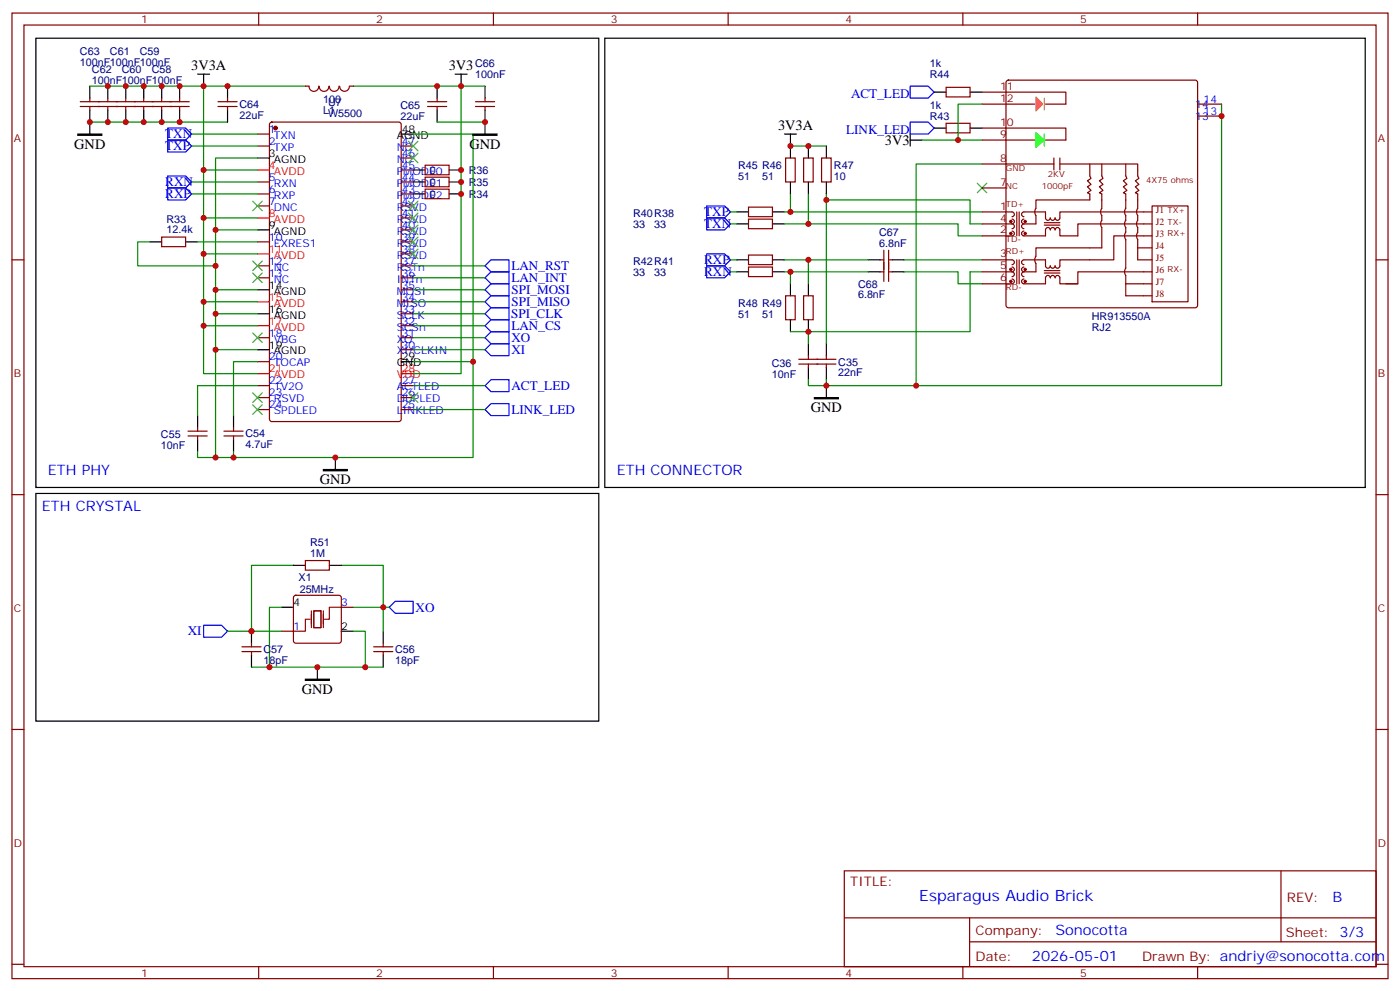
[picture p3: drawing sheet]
<svg xmlns="http://www.w3.org/2000/svg" width="412mm" height="292mm" viewBox="0 0 412 292" stroke-linecap="round" stroke-linejoin="round" font-family="sans-serif">
<g fill="none" stroke="#870000" stroke-width=".35">
<path d="M3.5 3.8h405.4v284.4h-405.4zM7.1 7.4h398.2v277.3h-398.2zM76.2 3.8v3.6M145.3 3.8v3.6M214.5 3.8v3.6M283.6 3.8v3.6M352.8 3.8v3.6M23.6 31.4h32.1M23.6 30h32.1M26.5 28.9v1.1M26.5 31.4v1M31.7 28.9v1.1"/>
<path d="M31.7 31.4v1M37 28.9v1.1M37 31.4v1M42.3 28.9v1.1M42.3 31.4v1M47.6 28.9v1.1M47.6 31.4v1M52.9 28.9v1.1M52.9 31.4v1M64.2 31.4h5.6M64.2 30h5.6M67 28.9v1.1"/>
<path d="M67 31.4v1M75.8 39.5h3.6M79.6 36.2l.5-.3h37.4l.6 .5 .1 87-.5 .7h-37.6l-.7-.4v-87zM90 25.4h1M93.9 25.4a1.41 1.41 0 0 1-1.4 1.5 1.41 1.41 0 0 1-1.4-1.5M94.1 25.4a1.41 1.41 0 0 0 1.4 1.5 1.41 1.41 0 0 0 1.4-1.5M97 25.4a1.41 1.41 0 0 0 1.4 1.5 1.41 1.41 0 0 0 1.4-1.5M102.9 25.4a1.41 1.41 0 0 1-1.4 1.5 1.41 1.41 0 0 1-1.4-1.5M103 25.4h1.1M125.9 31.4h5.7M125.9 30h5.7M128.8 28.9v1.1"/>
<path d="M128.8 31.4v1M140.1 31.4h5.6M140.1 30h5.6M142.9 28.9v1.1M142.9 31.4v1M278.7 36.3h7.1v2.8h-7.1zM278.7 25.7h7.1v2.8h-7.1zM289.3 27.1h24.7v3.6h-6M289.3 37.7h24.7v3.5h-6M289.3 30.7h15.5M296.6 23.8l.4-.2h55.1l.5 .2 .2 .5v65.6l-.3 .5-.4 .2h-55.1l-.5-.2-.2-.5v-65.6zM352.8 30.7h7"/>
<path d="M352.8 34.2h7M75.8 43h3.6M75.8 53.6h3.6M75.8 57.1h3.6M118.2 43h3.5M118.2 53.6h3.5M118.2 57.1h3.5M118.2 50.1h3.5M118.2 46.5h3.5M125.2 55.7h7.1v2.8h-7.1zM125.2 52.2h7.1v2.8h-7.1zM125.2 48.6h7.1v2.9h-7.1z"/>
<path d="M231.4 46.5h2.8v7.1h-2.8zM236.7 46.5h2.8v7.1h-2.8zM242 46.5h2.8v7.1h-2.8zM289.3 55.4h7M289.3 48.3h21.1M289.3 41.2h15.5M310.4 46.5v3.6M312.2 48.3h22.9v3.5l.4 .7-1.1 .7 1.1 1.1-1.1 .7 1.1 1.1-1.1 .7 .7 .3v4.3a1.77 1.77 0 0 0 0 2.1v1.4a1.77 1.77 0 0 0 0 2.1v1.4a1.77 1.77 0 0 0 0 2.1v6h4.3M312.2 46.5v3.6M321 48.3v3.5l.4 .7-1.1 .7 1.1 1.1-1.1 .7 1.1 1.1-1.1 .7 .7 .3v1.8h-15.8l-.1 2.5a1.77 1.77 0 0 0 .1 2.1v2.4h-3.6M324.6 48.3v3.5l.3 .7-1.1 .7 1.1 1.1-1.1 .7 1.1 1.1-1.1 .7 .8 .3-.1 4.3a1.77 1.77 0 0 0 .1 2.1l-.1 1.4a1.77 1.77 0 0 0 .1 2.1v6h-19.4l-.1 2.5a1.77 1.77 0 0 0 .1 2.1v2.4h-3.6M331.6 48.3v3.5l.4 .7-1.1 .7 1.1 1.1-1.1 .7 1.1 1.1-1.1 .7 .7 .3v4.3a1.77 1.77 0 0 0 0 2.1v1.4a1.77 1.77 0 0 0 0 2.1v1.4a1.77 1.77 0 0 0 0 2.1v8.5a1.77 1.77 0 0 0 0 2.1v6h7.8"/>
<path d="M3.5 76.5h3.6M47.6 69.8h7.1v2.8h-7.1zM75.8 60.6h3.6M75.8 71.2h3.6M75.8 78.3h3.6M118.2 60.6h3.5M118.2 71.2h3.5M118.2 78.3h3.5M118.2 74.8h3.5M118.2 67.7h3.5M118.2 64.2h3.5M220.5 61h7v2.8h-7z"/>
<path d="M220.5 64.5h7v2.8h-7zM220.5 75.1h7v2.8h-7zM220.5 78.6h7v2.9h-7zM259.3 76.5h1M260.3 73.7v9.2M261.8 76.5h1M261.8 73.7v9.2M289.3 76.5h8.8a.71 .71 0 0 1 .7 .7 .71 .71 0 0 1-.7 .7M289.3 62.4h8.8a.71 .71 0 0 1 .7 .7 .71 .71 0 0 1-.7 .7M289.3 65.9h8.8M298.1 78.6a.71 .71 0 0 1 .7 .7 .71 .71 0 0 1-.7 .7M298.1 65.9a.71 .71 0 0 1 .7 .7 .71 .71 0 0 1-.7 .7"/>
<path d="M298.1 68.1a.71 .71 0 0 1 .7 .7 .71 .71 0 0 1-.7 .7h-8.8M298.1 64.5a.71 .71 0 0 1 .7 .7 .71 .71 0 0 1-.7 .7M299.5 62.4v7.1M299.5 76.5v7.1M300.2 62.4v7.1M300.2 76.5v7.1M301.6 78.6a.71 .71 0 0 0-.7 .7 .71 .71 0 0 0 .7 .7M301.6 65.9a.71 .71 0 0 0-.7 .7 .71 .71 0 0 0 .7 .7M301.6 64.5a.71 .71 0 0 0-.7 .7 .71 .71 0 0 0 .7 .7M307.6 79.7h4.6M307.6 66.3h4.6M307.6 65.6h4.6"/>
<path d="M335.1 73h4.3M339.4 69.5h-11.3v7h-15.9v1.8a.71 .71 0 0 1-.7 .7 .71 .71 0 0 1-.7-.7 .71 .71 0 0 1-.7 .7 .71 .71 0 0 1-.7-.7 .71 .71 0 0 1-.7 .7 .71 .71 0 0 1-.7-.7v-1.8h-6.4a.71 .71 0 0 0-.7 .7 .71 .71 0 0 0 .7 .7M339.4 65.9h-21.9v3.6h-5.3v-1.8a.71 .71 0 0 0-.7-.7 .71 .71 0 0 0-.7 .7 .71 .71 0 0 0-.7-.7 .71 .71 0 0 0-.7 .7 .71 .71 0 0 0-.7-.7 .71 .71 0 0 0-.7 .7v1.8h-6.4a.71 .71 0 0 1-.7-.7 .71 .71 0 0 1 .7-.7M339.4 62.4h-27.2v1.8a.71 .71 0 0 1-.7 .7 .71 .71 0 0 1-.7-.7 .71 .71 0 0 1-.7 .7 .71 .71 0 0 1-.7-.7 .71 .71 0 0 1-.7 .7 .71 .71 0 0 1-.7-.7v-1.8h-6.4a.71 .71 0 0 0-.7 .7 .71 .71 0 0 0 .7 .7M339.4 60.6h10.6v28.3h-10.6zM405.3 76.5h3.6M75.8 81.8h3.6M75.8 99.4h3.6M118.2 81.8h3.5M118.2 99.4h3.5M118.2 95.9h3.5M118.2 92.4h3.5"/>
<path d="M118.2 88.9h3.5M118.2 85.3h3.5M231.4 87.1h2.8v7.1h-2.8zM236.7 87.1h2.8v7.1h-2.8zM259.3 80h1M261.8 80h1M289.3 80h8.8M298.1 80a.71 .71 0 0 1 .7 .8 .71 .71 0 0 1-.7 .7M298.1 82.2a.71 .71 0 0 1 .7 .7 .71 .71 0 0 1-.7 .7h-8.8M301.6 80a.71 .71 0 0 0-.7 .8 .71 .71 0 0 0 .7 .7M301.6 82.2a.71 .71 0 0 0-.7 .7 .71 .71 0 0 0 .7 .7h6.4v-1.8a.71 .71 0 0 1 .7-.7 .71 .71 0 0 1 .7 .7 .71 .71 0 0 1 .7-.7 .71 .71 0 0 1 .7 .7 .71 .71 0 0 1 .7-.7 .71 .71 0 0 1 .7 .7v1.8h5.3M307.6 80.4h4.6"/>
<path d="M331.6 83.6h7.8M339.4 80h-21.9v3.6h-3.5M75.8 106.5h3.6M75.8 113.6h3.6M75.8 117.1h3.6M118.2 113.6h3.5M118.2 117.1h3.5M118.2 103h3.5M235.3 107.2h10.9M235.3 105.8h10.9M238.1 104.7v1.1M238.1 107.2v1.1"/>
<path d="M243.4 104.7v1.1M243.4 107.2v1.1M55.4 128.4h5.6M55.4 127h5.6M58.2 125.9v1.1M58.2 128.4v1M66 128.4h5.6M66 127h5.6M68.8 125.9v1.1M68.8 128.4v1M75.8 120.6h3.6M118.2 120.6h3.5"/>
<path d="M3.5 145.7h3.6M405.3 145.7h3.6M86.7 175.5l.4-.2h12.7l.5 .2 .2 .5v12.7l-.2 .5-.5 .2h-12.7l-.5-.2-.2-.5v-12.7zM90 165.1h7v2.8h-7zM100.5 178.8h3.6M71.3 191.9h5.6M71.3 190.5h5.6M74.1 189.4v1.1M74.1 191.9v1M82.9 185.9h3.5M110.1 191.9h5.6M110.1 190.5h5.6"/>
<path d="M112.9 189.4v1.1M112.9 191.9v1M3.5 214.8h3.6M405.3 214.8h3.6M248.7 256.4h156.6v28.3h-156.6zM377.3 256.5v20.8M248.7 270.3h156.5M285.6 277.3h119.6M285.6 270.3v14.1M3.5 284h3.6M76.2 284.7v3.5M145.3 284.7v3.5"/>
<path d="M214.5 284.7v3.5M283.6 284.7v3.5M352.8 284.7v3.5M405.3 284h3.6"/>
</g>
<circle cx="81.1" cy="37.7" r=".53" fill="#870000" stroke="#870000" stroke-width=".35"/>
<g fill="none" stroke="#000" stroke-width=".35">
<path d="M10.6 11.3h165.8v132.2h-165.8zM178.2 11.3h224v132.2h-224zM26.5 25.4v3.5M26.5 32.4v7.1M31.7 25.4v3.5M31.7 32.4v3.5M37 25.4v3.5M37 32.4v3.5M42.3 25.4v3.5M42.3 32.4v3.5M47.6 25.4v3.5M47.6 32.4v3.5"/>
<path d="M52.9 25.4v3.5M52.9 32.4v3.5M58.2 21.8h3.5M60 21.8v3.6M67 25.4v3.5M67 32.4v3.5M118.2 39.5h3.5M128.8 25.4v3.5M128.8 32.4v3.5M134.1 21.8h3.5M135.8 21.8v3.6M142.9 25.4v3.5"/>
<path d="M142.9 32.4v7.1M231.1 39.5h3.5M232.8 39.5v7M268.1 39.5v3.5M275.2 37.7h3.5M275.2 27.1h3.5M285.8 37.7h3.5M285.8 27.1h3.5M75.8 46.5h3.6M121.7 57.1h3.5M121.7 53.6h3.5M121.7 50.1h3.5"/>
<path d="M132.3 57.1h3.5M132.3 53.6h3.5M132.3 50.1h3.5M232.8 53.6v3.5M238.1 43v3.5M238.1 53.6v3.5M243.4 43v3.5M243.4 53.6v3.5M268.1 41.2h3.5M44.1 71.2h3.5M54.7 71.2h3.5M75.8 67.7h3.6"/>
<path d="M217 62.4h3.5M217 65.9h3.5M217 76.5h3.5M227.5 62.4h3.6M227.5 65.9h3.6M227.5 76.5h3.6M255.8 76.5h3.5M262.8 76.5h3.5M75.8 85.3h3.6M75.8 92.4h3.6M217 80h3.5M227.5 80h3.6"/>
<path d="M232.8 83.6v3.5M232.8 94.2v3.5M238.1 83.6v3.5M238.1 94.2v3.5M255.8 80h3.5M262.8 80h3.5M75.8 103h3.6M118.2 106.5h3.5M238.1 101.2v3.5M238.1 108.3v3.5M243.4 101.2v3.5M243.4 108.3v3.5"/>
<path d="M243.4 113.6v3.5M58.2 122.4v3.5M58.2 129.4v3.6M68.8 122.4v3.5M68.8 129.4v3.6M98.8 134.7v3.6M10.6 145.3h165.8v67h-165.8zM82.9 178.8h3.5M86.4 166.5h3.6M97 166.5h3.5M74.1 185.9v3.5M74.1 192.9v3.6"/>
<path d="M93.5 196.5v3.5M100.5 185.9h3.6M112.9 185.9v3.5M112.9 192.9v3.6"/>
</g>
<path d="M75.8 50.1h3.6M75.8 64.2h3.6M75.8 74.8h3.6M75.8 88.9h3.6M75.8 95.9h3.6M75.8 110h3.6M118.2 110h3.5" fill="none" stroke="#f00" stroke-width=".35"/>
<g fill="none" stroke="#00f" stroke-width=".35">
<path d="M49.4 37.7h5.3l1.7 1.8-1.7 1.7h-5.3zM268.1 35.9h5.3l1.8 1.8-1.8 1.8h-5.3zM268.1 25.4h5.3l1.8 1.7-1.8 1.8h-5.3zM49.4 41.2h5.3l1.7 1.8-1.7 1.8h-5.3zM49.4 51.8h5.3l1.7 1.8-1.7 1.8h-5.3zM49.4 55.4h5.3l1.7 1.7-1.7 1.8h-5.3zM142.9 78.3l1.7-1.8h5.3v3.5h-5.3zM208.1 60.6h5.3l1.8 1.8-1.8 1.8h-5.3zM208.1 64.2h5.3l1.8 1.7-1.8 1.8h-5.3zM208.1 78.3h5.3l1.8 1.7-1.8 1.8h-5.3zM208.1 74.8h5.3l1.8 1.7-1.8 1.8h-5.3zM142.9 85.3l1.7-1.7h5.3v3.5h-5.3z"/>
<path d="M142.9 95.9l1.7-1.7h5.3v3.5h-5.3zM142.9 81.8l1.7-1.8h5.3v3.6h-5.3zM142.9 88.9l1.7-1.8h5.3v3.5h-5.3zM142.9 99.4l1.7-1.7h5.3v3.5h-5.3zM144.6 90.6h5.3v3.6h-5.3l-1.7-1.8zM142.9 113.6l1.7-1.8h5.3v3.5h-5.3zM142.9 103l1.7-1.8h5.3v3.5h-5.3zM142.9 120.6l1.7-1.7h5.3v3.5h-5.3zM114.7 178.8l1.7-1.7h5.3v3.5h-5.3zM60 184.1h5.3l1.7 1.8-1.7 1.7h-5.3z"/>
</g>
<g fill="none" stroke="#008700" stroke-width=".35">
<path d="M26.5 35.9h40.5M26.5 25.4h33.5M56.4 39.5h19.4M90 25.4h-30v24.7h15.8M104.1 25.4h31.7v84.6h-14.1M121.7 39.5h17.6v67M128.8 35.9h14.1M135.8 25.4h7.1M289.3 30.7h-7.1v10.5M359.8 30.7v82.9h-89.9M56.4 43h19.4M56.4 53.6h19.4"/>
<path d="M56.4 57.1h19.4M60 50.1v14.1h15.8M75.8 46.5h-12.3v88.2h75.8v-28.2h-17.6M232.8 43h10.6M232.8 57.1v5.3M238.1 57.1v8.8M243.4 57.1v1.8h42.4v7h3.5M243.4 58.9v42.3M271.6 41.2h17.7M289.3 48.3h-19.4v65.3h-26.5M44.1 71.2h-3.5v7.1h22.9M58.2 71.2h17.6"/>
<path d="M60 64.2v10.6h15.8M60 74.8v14.1h15.8M63.5 67.7h12.3M121.7 78.3h21.2M215.2 62.4h1.8M215.2 65.9h1.8M215.2 76.5h1.8M231.1 62.4h58.2M231.1 65.9h51.1v3.6h7.1M231.1 76.5h24.7M238.1 76.5v7.1M266.3 76.5h23"/>
<path d="M60 88.9v7h15.8M60 95.9v14.1h15.8M63.5 85.3h12.3M63.5 92.4h12.3M121.7 85.3h21.2M121.7 92.4h21.2M121.7 95.9h21.2M121.7 88.9h21.2M121.7 81.8h21.2M121.7 99.4h21.2M215.2 80h1.8M231.1 80h24.7"/>
<path d="M232.8 80v3.6M238.1 97.7v3.5M266.3 80h15.9v3.6h7.1M289.3 80h-3.5v17.7h-53M63.5 103h12.3M75.8 106.5h-7v15.9M75.8 113.6h-17.6v8.8M121.7 103h21.2M121.7 113.6h21.2M238.1 111.8v1.8h5.3v-1.8M58.2 133v1.7h5.3M68.8 133v1.7"/>
<path d="M121.7 120.6h21.2M82.9 178.8h-3.5v17.7h28.2v-10.6h-3.5M86.4 166.5h-12.3v19.4M100.5 166.5h12.4v19.4M104.1 178.8h10.6M67 185.9h15.9M74.1 196.5h5.3M107.6 196.5h5.3"/>
</g>
<path d="M22.9 39.5h7.1v.3h-7.1zM139.3 39.5h7.1v.3h-7.1zM239.9 117.1h7v.3h-7zM95.2 138.3h7.1v.3h-7.1zM90 200h7v.3h-7z" fill="#000" stroke="#000" stroke-width=".35"/>
<g fill="none" stroke="#3c3" stroke-width=".35">
<path d="M74.4 59.2l2.9 2.9M77.3 59.2l-2.9 2.9M120.3 59.2l2.8 2.9M120.3 45.1l2.8 2.8M120.3 41.6l2.8 2.8M123.1 59.2l-2.8 2.9M123.1 45.1l-2.8 2.8M123.1 41.6l-2.8 2.8M287.9 53.9l2.8 2.9M290.7 53.9l-2.8 2.9M74.4 76.9l2.9 2.8M77.3 76.9l-2.9 2.8"/>
<path d="M120.3 73.3l2.8 2.9M120.3 69.8l2.8 2.8M120.3 66.3l2.8 2.8M120.3 62.8l2.8 2.8M123.1 73.3l-2.8 2.9M123.1 69.8l-2.8 2.8M123.1 66.3l-2.8 2.8M123.1 62.8l-2.8 2.8M74.4 80.4l2.9 2.8M74.4 98l2.9 2.9M77.3 80.4l-2.9 2.8M77.3 98l-2.9 2.9"/>
<path d="M74.4 115.7l2.9 2.8M74.4 119.2l2.9 2.8M77.3 115.7l-2.9 2.8M77.3 119.2l-2.9 2.8M120.3 115.7l2.8 2.8M123.1 115.7l-2.8 2.8"/>
</g>
<path d="M91.7 179.9v4.9M92.4 179.9h2.1v4.9h-2.1zM95.2 179.9v4.9M100.5 178.8h-3.5v3.6h-1.4M91.4 182.4h-1.4v3.5h-3.6" fill="none" stroke="#870012" stroke-width=".35"/>
<g fill="#870000" stroke="#870000" stroke-width=".29">
<circle cx="297.7" cy="82.9" r=".35"/>
<circle cx="297.7" cy="79.3" r=".35"/>
<circle cx="302" cy="82.9" r=".35"/>
<circle cx="302" cy="79.3" r=".35"/>
<circle cx="297.7" cy="68.8" r=".35"/>
<circle cx="297.7" cy="65.2" r=".35"/>
<circle cx="302" cy="68.8" r=".35"/>
<circle cx="302" cy="65.2" r=".35"/>
</g>
<path d="M305.2 39.1l2.4 2.1-2.4 2.2z" fill="#0f0" stroke="#0f0" stroke-width=".35"/>
<path d="M305.2 28.5l2.1 2.2-2.1 2.1z" fill="#ffed00" stroke="#ffed00" stroke-width=".35"/>
<path d="M307.6 39.5v3.5" fill="none" stroke="#0f0" stroke-width=".35"/>
<path d="M307.6 28.9v3.5" fill="none" stroke="#ffed00" stroke-width=".35"/>
<g fill="#c00">
<circle cx="60" cy="50.1" r=".88"/>
<circle cx="63.5" cy="67.7" r=".88"/>
<circle cx="63.5" cy="78.3" r=".88"/>
<circle cx="60" cy="64.2" r=".88"/>
<circle cx="60" cy="74.8" r=".88"/>
<circle cx="60" cy="88.9" r=".88"/>
<circle cx="60" cy="95.9" r=".88"/>
<circle cx="63.5" cy="85.3" r=".88"/>
<circle cx="63.5" cy="92.4" r=".88"/>
<circle cx="63.5" cy="103" r=".88"/>
<circle cx="98.8" cy="134.7" r=".88"/>
<circle cx="135.8" cy="57.1" r=".88"/>
<circle cx="135.8" cy="53.6" r=".88"/>
<circle cx="135.8" cy="50.1" r=".88"/>
<circle cx="139.3" cy="106.5" r=".88"/>
<circle cx="93.5" cy="196.5" r=".88"/>
<circle cx="74.1" cy="185.9" r=".88"/>
<circle cx="79.4" cy="196.5" r=".88"/>
<circle cx="107.6" cy="196.5" r=".88"/>
<circle cx="60" cy="25.4" r=".88"/>
<circle cx="135.8" cy="25.4" r=".88"/>
<circle cx="52.9" cy="25.4" r=".88"/>
<circle cx="47.6" cy="25.4" r=".88"/>
<circle cx="42.3" cy="25.4" r=".88"/>
<circle cx="37" cy="25.4" r=".88"/>
<circle cx="31.8" cy="25.4" r=".88"/>
<circle cx="26.5" cy="35.9" r=".88"/>
<circle cx="47.6" cy="35.9" r=".88"/>
<circle cx="42.3" cy="35.9" r=".88"/>
<circle cx="37" cy="35.9" r=".88"/>
<circle cx="31.8" cy="35.9" r=".88"/>
<circle cx="67" cy="25.4" r=".88"/>
<circle cx="52.9" cy="35.9" r=".88"/>
<circle cx="128.8" cy="25.4" r=".88"/>
<circle cx="142.9" cy="35.9" r=".88"/>
<circle cx="232.8" cy="62.4" r=".88"/>
<circle cx="238.1" cy="65.9" r=".88"/>
<circle cx="232.8" cy="43" r=".88"/>
<circle cx="238.1" cy="43" r=".88"/>
<circle cx="232.8" cy="80" r=".88"/>
<circle cx="238.1" cy="76.5" r=".88"/>
<circle cx="238.1" cy="97.7" r=".88"/>
<circle cx="68.8" cy="134.7" r=".88"/>
<circle cx="63.5" cy="134.7" r=".88"/>
<circle cx="112.9" cy="178.8" r=".88"/>
<circle cx="282.2" cy="41.2" r=".88"/>
<circle cx="243.4" cy="58.9" r=".88"/>
<circle cx="243.4" cy="113.6" r=".88"/>
<circle cx="269.9" cy="113.6" r=".88"/>
<circle cx="359.8" cy="34.2" r=".88"/>
</g>
<text font-size="4.6" fill="#00f" x="270.8" y="265.5">Esparagus Audio Brick</text>
<g font-size="4.2">
<text x="56.3" y="20.7">3V3A</text>
<text x="132.2" y="20.7">3V3</text>
<text x="229.2" y="38.3">3V3A</text>
<text x="21.9" y="43.8">GND</text>
<text x="138.3" y="43.8">GND</text>
<text x="260.6" y="42.7">3V3</text>
<text x="238.8" y="121.4">GND</text>
<text x="94.2" y="142.6">GND</text>
<text x="88.9" y="204.3">GND</text>
</g>
<g font-size="4.2" fill="#00f">
<text x="14.1" y="140">ETH PHY</text>
<text x="181.7" y="140">ETH CONNECTOR</text>
<text x="12.3" y="150.6">ETH CRYSTAL</text>
<text x="392.5" y="265.7">B</text>
<text x="310.9" y="275.3">Sonocotta</text>
<text x="304" y="283.1">2026-05-01</text>
</g>
<g font-size="3.9" fill="#00f">
<text x="250.7" y="28.8">ACT_LED</text>
<text x="48.7" y="40.7">TXN</text>
<text x="249.2" y="39.4">LINK_LED</text>
<text x="48.7" y="44.3">TXP</text>
<text x="48.7" y="54.8">RXN</text>
<text x="48.7" y="58.4">RXP</text>
<text x="207.4" y="63.7">TXP</text>
<text x="207.4" y="67.2">TXN</text>
<text x="207.4" y="77.8">RXP</text>
<text x="150.6" y="83">LAN_INT</text>
<text x="150.6" y="79.5">LAN_RST</text>
<text x="207.4" y="81.3">RXN</text>
<text x="150.6" y="86.5">SPI_MOSI</text>
<text x="150.5" y="93.6">SPI_CLK</text>
<text x="150.6" y="90.1">SPI_MISO</text>
<text x="150.6" y="97.2">LAN_CS</text>
<text x="150.6" y="100.8">XO</text>
<text x="150.6" y="104.3">XI</text>
<text x="150.6" y="114.9">ACT_LED</text>
<text x="150.6" y="121.9">LINK_LED</text>
<text x="122.4" y="180.2">XO</text>
<text x="55.3" y="187">XI</text>
</g>
<g font-size="3.9" fill="#800">
<text x="250.5" y="261">TITLE:</text>
<text x="379.1" y="265.7">REV:</text>
<text x="287.4" y="275.2">Company:</text>
<text x="378.7" y="275.8">Sheet: 3/3</text>
<text x="287.4" y="282.9">Date:</text>
<text x="336.4" y="283">Drawn By: andriy@sonocotta.com</text>
</g>
<g font-size="3.2" fill="#800">
<text x="41.6" y="6.8">1</text>
<text x="110.8" y="6.8">2</text>
<text x="179.9" y="6.8">3</text>
<text x="249.1" y="6.8">4</text>
<text x="318.2" y="6.8">5</text>
<text x="294.6" y="30">12</text>
<text x="294.6" y="26.4">11</text>
<text x="4.1" y="41.9">A</text>
<text x="294.6" y="40.5">9</text>
<text x="294.6" y="37">10</text>
<text x="405.9" y="41.9">A</text>
<text x="294.6" y="47.6">8</text>
<text x="294.6" y="54.6">7</text>
<text x="294.6" y="65.2">4</text>
<text x="294.6" y="61.7">1</text>
<text x="294.6" y="68.8">2</text>
<text x="294.6" y="75.8">3</text>
<text x="294.6" y="82.9">6</text>
<text x="294.6" y="79.3">5</text>
<text x="4.1" y="111.1">B</text>
<text x="405.9" y="111.1">B</text>
<text x="4.1" y="180.2">C</text>
<text x="405.9" y="180.2">C</text>
<text x="4.1" y="249.4">D</text>
<text x="405.9" y="249.4">D</text>
<text x="41.6" y="287.7">1</text>
<text x="110.8" y="287.7">2</text>
<text x="179.9" y="287.7">3</text>
<text x="249.1" y="287.7">4</text>
<text x="318.2" y="287.7">5</text>
</g>
<g font-size="3.2" fill="#000080">
<text x="23.6" y="16.2">C63</text>
<text x="32.4" y="16.2">C61</text>
<text x="41.2" y="16.2">C59</text>
<text x="23.6" y="19.5">100nF100nF100nF</text>
<text x="27.1" y="21.5">C62</text>
<text x="35.9" y="21.5">C60</text>
<text x="44.7" y="21.5">C58</text>
<text x="140" y="23">100nF</text>
<text x="140" y="19.7">C66</text>
<text x="273.9" y="19.8">1k</text>
<text x="273.9" y="23">R44</text>
<text x="27.1" y="24.7">100nF100nF100nF</text>
<text x="70.6" y="35">22uF</text>
<text x="70.6" y="31.8">C64</text>
<text x="95.2" y="30.4">100</text>
<text x="95.2" y="33.6">L1</text>
<text x="96.6" y="34.6">W5500</text>
<text x="96.6" y="31.3">U7</text>
<text x="118" y="35.3">22uF</text>
<text x="118" y="32.1">C65</text>
<text x="273.9" y="32.2">1k</text>
<text x="273.9" y="35.3">R43</text>
<text x="126.7" y="51.1">0</text>
<text x="138.1" y="51.2">R36</text>
<text x="217.4" y="53">51</text>
<text x="217.4" y="49.8">R45 R46</text>
<text x="224.5" y="53">51</text>
<text x="245.6" y="53">10</text>
<text x="245.6" y="49.8">R47</text>
<text x="126.6" y="58.2">0</text>
<text x="126.7" y="54.6">0</text>
<text x="138.1" y="58.2">R34</text>
<text x="138.1" y="54.7">R35</text>
<text x="49.1" y="65.5">R33</text>
<text x="186.5" y="64">R40R38</text>
<text x="49.1" y="68.8">12.4k</text>
<text x="186.5" y="67.1">33</text>
<text x="192.7" y="67.1">33</text>
<text x="259" y="69.5">C67</text>
<text x="259" y="72.6">6.8nF</text>
<text x="186.5" y="81.3">33</text>
<text x="186.5" y="78.1">R42R41</text>
<text x="192.7" y="81.2">33</text>
<text x="252.7" y="87.9">6.8nF</text>
<text x="252.7" y="84.7">C68</text>
<text x="217.4" y="93.6">51</text>
<text x="217.4" y="90.4">R48 R49</text>
<text x="224.5" y="93.6">51</text>
<text x="321.6" y="94.2">HR913550A</text>
<text x="321.6" y="97.3">RJ2</text>
<text x="246.9" y="107.7">C35</text>
<text x="227.3" y="111.2">10nF</text>
<text x="227.3" y="108.1">C36</text>
<text x="246.9" y="110.8">22nF</text>
<text x="47.4" y="129.1">C55</text>
<text x="72.3" y="132">4.7uF</text>
<text x="72.3" y="128.8">C54</text>
<text x="47.4" y="132.3">10nF</text>
<text x="91.3" y="160.9">R51</text>
<text x="91.3" y="164">1M</text>
<text x="87.9" y="171.2">X1</text>
<text x="88.3" y="174.7">25MHz</text>
<text x="77.6" y="195.5">18pF</text>
<text x="77.6" y="192.3">C57</text>
<text x="116.4" y="195.5">18pF</text>
<text x="116.4" y="192.3">C56</text>
</g>
<g font-size="3.2" fill="#00f">
<text x="352.1" y="35.2">13</text>
<text x="352.1" y="31.7">14</text>
<text x="354.5" y="33.8">13</text>
<text x="354.5" y="30.3">14</text>
<text x="79.2" y="39.1">1</text>
<text x="80.7" y="40.9">TXN</text>
<text x="79.2" y="42.7">2</text>
<text x="80.7" y="44.4">TXP</text>
<text x="116.9" y="47.9">NC</text>
<text x="116.9" y="44.4">NC</text>
<text x="118.4" y="46.2">46</text>
<text x="118.4" y="42.7">47</text>
<text x="79.2" y="53.2">5</text>
<text x="116.9" y="51.5">PMODE0</text>
<text x="118.4" y="53.2">44</text>
<text x="118.4" y="49.7">45</text>
<text x="79.2" y="56.8">6</text>
<text x="80.7" y="55">RXN</text>
<text x="80.7" y="58.5">RXP</text>
<text x="116.9" y="58.5">PMODE2</text>
<text x="116.9" y="55">PMODE1</text>
<text x="118.4" y="56.8">43</text>
<text x="79.2" y="60.3">7</text>
<text x="80.7" y="62.1">DNC</text>
<text x="116.9" y="65.6">RSVD</text>
<text x="116.9" y="62.1">RSVD</text>
<text x="118.4" y="63.8">41</text>
<text x="118.4" y="60.3">42</text>
<text x="79.2" y="70.9">10</text>
<text x="116.9" y="69.1">RSVD</text>
<text x="118.4" y="70.9">39</text>
<text x="118.4" y="67.3">40</text>
<text x="79.2" y="77.9">12</text>
<text x="80.7" y="72.6">EXRES1</text>
<text x="116.9" y="76.2">RSVD</text>
<text x="116.9" y="72.6">RSVD</text>
<text x="118.4" y="77.9">37</text>
<text x="118.4" y="74.4">38</text>
<text x="79.2" y="81.5">13</text>
<text x="80.7" y="79.7">NC</text>
<text x="80.7" y="83.2">NC</text>
<text x="116.9" y="83.2">INTn</text>
<text x="116.9" y="79.7">RSTn</text>
<text x="118.4" y="81.5">36</text>
<text x="116.9" y="86.7">MOSI</text>
<text x="118.4" y="88.5">34</text>
<text x="118.4" y="85">35</text>
<text x="116.9" y="93.8">SCLK</text>
<text x="116.9" y="90.3">MISO</text>
<text x="118.4" y="95.6">32</text>
<text x="118.4" y="92">33</text>
<text x="79.2" y="99.1">18</text>
<text x="80.7" y="100.9">VBG</text>
<text x="116.9" y="100.9">XO</text>
<text x="116.9" y="97.3">SCSn</text>
<text x="118.4" y="99.1">31</text>
<text x="79.2" y="106.2">20</text>
<text x="80.7" y="107.9">TOCAP</text>
<text x="116.9" y="104.4">XI/CLKIN</text>
<text x="118.4" y="102.6">30</text>
<text x="79.2" y="113.2">22</text>
<text x="118.4" y="113.2">27</text>
<text x="79.2" y="116.7">23</text>
<text x="80.7" y="115">1V2O</text>
<text x="80.7" y="118.5">RSVD</text>
<text x="116.9" y="118.5">DUPLED</text>
<text x="116.9" y="115">ACTLED</text>
<text x="118.4" y="116.7">26</text>
<text x="79.2" y="120.3">24</text>
<text x="80.7" y="122">SPDLED</text>
<text x="116.9" y="122">LINKLED</text>
<text x="118.4" y="120.3">25</text>
<text x="100.5" y="178.5">3</text>
<text x="86.4" y="185.5">1</text>
</g>
<g font-size="3.2">
<text x="116.9" y="40.9">AGND</text>
<text x="118.4" y="39.1">48</text>
<text x="79.2" y="46.2">3</text>
<text x="80.7" y="47.9">AGND</text>
<text x="79.2" y="67.3">9</text>
<text x="80.7" y="69.1">AGND</text>
<text x="79.2" y="85">14</text>
<text x="80.7" y="86.7">AGND</text>
<text x="79.2" y="92">16</text>
<text x="80.7" y="93.8">AGND</text>
<text x="79.2" y="102.6">19</text>
<text x="80.7" y="104.4">AGND</text>
<text x="116.9" y="107.9">GND</text>
<text x="118.4" y="106.2">29</text>
<text x="86.4" y="178.5">4</text>
<text x="100.5" y="185.5">2</text>
</g>
<g font-size="3.2" fill="#f00">
<text x="79.2" y="49.7">4</text>
<text x="80.7" y="51.5">AVDD</text>
<text x="79.2" y="63.8">8</text>
<text x="80.7" y="65.6">AVDD</text>
<text x="79.2" y="74.4">11</text>
<text x="80.7" y="76.2">AVDD</text>
<text x="79.2" y="88.5">15</text>
<text x="79.2" y="95.6">17</text>
<text x="80.7" y="90.3">AVDD</text>
<text x="80.7" y="97.3">AVDD</text>
<text x="79.2" y="109.7">21</text>
<text x="80.7" y="111.4">AVDD</text>
<text x="116.9" y="111.4">VDD</text>
<text x="118.4" y="109.7">28</text>
</g>
<g font-size="2.8" fill="#800">
<text x="340.4" y="62.8">J1</text>
<text x="340.4" y="69.9">J3</text>
<text x="340.4" y="66.4">J2</text>
<text x="340.4" y="76.9">J5</text>
<text x="340.4" y="73.4">J4</text>
<text x="340.4" y="84">J7</text>
<text x="340.4" y="80.5">J6</text>
<text x="340.4" y="87.5">J8</text>
</g>
<g font-size="2.5" fill="#800">
<text x="296.3" y="50.2">GND</text>
<text x="308.7" y="52">2KV</text>
<text x="337.6" y="53.8">4X75 ohms</text>
<text x="296.3" y="55.5">NC</text>
<text x="306.9" y="55.5">1000pF</text>
<text x="296.3" y="60.8">TD+</text>
<text x="344" y="62.6">TX+</text>
<text x="296.3" y="71.4">TD-</text>
<text x="344" y="66.1">TX-</text>
<text x="344" y="69.6">RX+</text>
<text x="296.3" y="74.9">RD+</text>
<text x="344" y="80.2">RX-</text>
<text x="296.3" y="85.4">RD-</text>
</g>
</svg>
